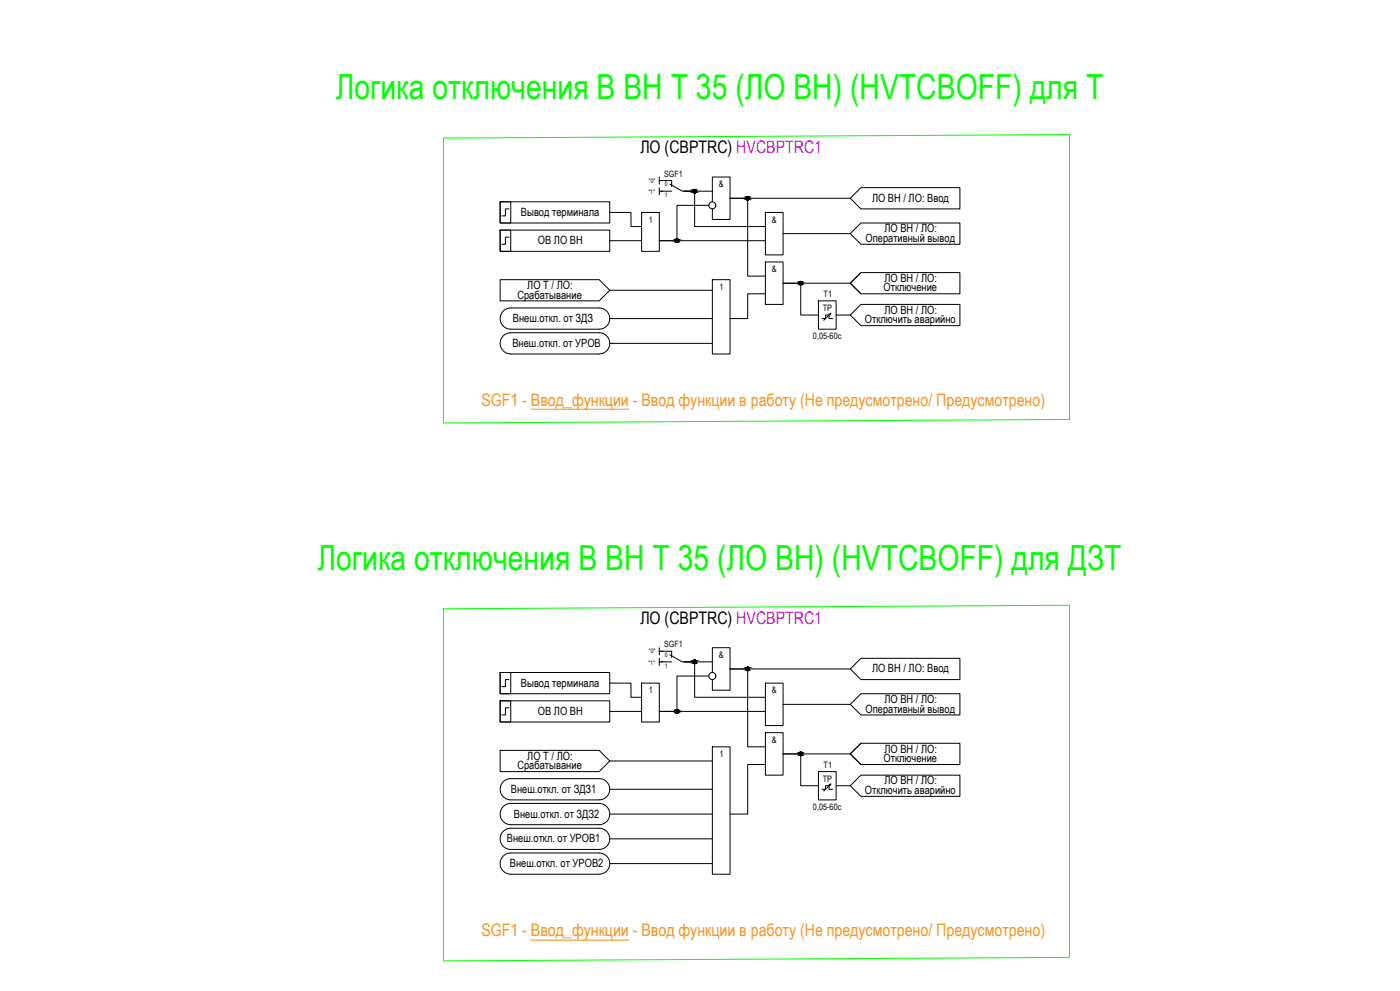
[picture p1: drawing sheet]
<svg xmlns="http://www.w3.org/2000/svg" width="1189mm" height="841mm" viewBox="0 0 1189 841" stroke-linecap="round" stroke-linejoin="round" font-family="sans-serif">
<!-- layer: 0 -->
<path d="M377 117l531-3v242l-531 3zM377 517l531-3v298l-531 3z" fill="none" stroke="#0f0" stroke-width=".85"/>
<g fill="none" stroke="#000" stroke-width=".85">
<path d="M560 150v6M560 159v6M560 153h3M425 171h9v18h-9zM425 171h93v18h-93zM432 177h-3v6h-3M560 162h3M602 174h-27v30h-15h90M605 162h-24h9v30h60M605 171v-21h15v36h-15v-9M722 168l9-9h84v18h-84zM722 168h-102h15v66h15"/>
<path d="M425 195h9v18h-9zM425 195h93v18h-93zM518 180h18v12h9M545 180h15v33h-15zM650 180h15v36h-15zM665 198h57M722 198l9-9h84v18h-84zM432 201h-3v6h-3M518 204h27M425 237h84l9 9-9 9h-84zM605 237h15v63h-15zM650 222h15v36h-15z"/>
<path d="M731 231l-9 9 9 9M518 246h87M650 249h-15v21h-15M695 255h15v24h-15zM722 240l9-9h84v18h-84zM722 240h-57h15v27h15M427 264l3-2 4-1h75a9 9 0 0 1 9 9 9 9 0 0 1-9 9h-75a9 9 0 0 1-9-5 9 9 0 0 1 2-10zM518 270h87M698 270h3v-3h3v3h3M704 267l2-1-1 1M706 266l-6 6M710 267h12l9-9h84v18h-84l-9-9"/>
<path d="M427 285l3-2 4-1h75a9 9 0 0 1 9 9 9 9 0 0 1-9 9h-75a9 9 0 0 1-9-5 9 9 0 0 1 2-10zM518 291h87M560 550v6M560 559v6M560 553h3M425 571h9v18h-9zM425 571h93v18h-93zM432 577h-3v6h-3M518 580h18v12h9M545 580h15v33h-15zM560 562h3M602 574h-27v30h-15h90"/>
<path d="M605 562h-24h9v30h60M605 571v-21h15v36h-15v-9M650 580h15v36h-15zM722 568l9-9h84v18h-84zM722 568h-102h15v66h15M425 595h9v18h-9zM425 595h93v18h-93zM665 598h57l9-9h84v18h-84l-9-9M432 601h-3v6h-3M518 604h27M425 637h84l9 9-9 9h-84zM605 634h15v108h-15z"/>
<path d="M650 622h15v36h-15zM722 640l9-9h84v18h-84zM722 640h-57h15v27h15M731 631l-9 9 9 9M518 646h87M650 649h-15v42h-15M695 655h15v24h-15zM434 679a9 9 0 0 1-9-9 9 9 0 0 1 9-9h75a9 9 0 0 1 9 9 9 9 0 0 1-9 9M434 679h75M518 670h87M698 670h3v-3h3v3h3M704 666l2-1-1 2"/>
<path d="M706 665l-6 6M710 667h12l9-9h84v18h-84l-9-9M427 684l3-1 4-1h75a9 9 0 0 1 9 9 9 9 0 0 1-9 9h-75a9 9 0 0 1-9-6 9 9 0 0 1 2-10zM518 691h87M427 706l3-2 4-1h75a9 9 0 0 1 9 9 9 9 0 0 1-9 9h-75a9 9 0 0 1-9-6 9 9 0 0 1 2-9zM518 712h87M427 727l3-2 4-1h75a9 9 0 0 1 9 9 9 9 0 0 1-9 9h-75a9 9 0 0 1-9-6 9 9 0 0 1 2-9zM518 733h87"/>
<circle cx="590" cy="162" r="1.5"/>
<circle cx="605" cy="174" r="3"/>
<circle cx="635" cy="168" r="1.5"/>
<circle cx="575" cy="204" r="1.5"/>
<circle cx="680" cy="240" r="1.5"/>
<circle cx="590" cy="562" r="1.5"/>
<circle cx="605" cy="574" r="3"/>
<circle cx="635" cy="568" r="1.5"/>
<circle cx="575" cy="604" r="1.5"/>
<circle cx="680" cy="640" r="1.5"/>
</g>
<g fill="#000" stroke="#000" stroke-width=".85">
<path d="M589 161h1zM634 167h1zM574 203h1zM589 560h1zM634 566h1zM574 602h1z"/>
<path d="M589 161h2zM589 161h2z"/>
<path d="M589 164h1zM589 164h1z"/>
<path d="M589 161h2zM589 161h2z"/>
<path d="M589 164h2zM589 164h1z"/>
<path d="M589 161h2zM589 161h2z"/>
<path d="M589 164h2zM589 164h2z"/>
<path d="M589 161h2zM589 161h2z"/>
<path d="M589 163h2zM589 163l2 1z"/>
<path d="M589 161h2zM589 161h2z"/>
<path d="M589 163h2zM589 163h2z"/>
<path d="M589 161h2zM589 161h2z"/>
<path d="M589 163h2zM589 163h2z"/>
<path d="M589 161h2zM589 161h2z"/>
<path d="M589 163h2zM589 163h2z"/>
<path d="M589 161l2 1zM589 161l2 1z"/>
<path d="M589 163h2zM589 163h2z"/>
<path d="M589 162h2zM589 162h2z"/>
<path d="M589 163h2zM589 163h2z"/>
<path d="M588 162h3zM588 162h3z"/>
<path d="M588 163h3zM588 163h3z"/>
<path d="M588 162h3zM588 162h3z"/>
<path d="M588 163h3zM588 163h3z"/>
<path d="M588 162h3zM588 162h3z"/>
<path d="M588 162h3zM588 162h3z"/>
<path d="M588 162l3 1zM588 162l3 1z"/>
<path d="M588 163h3zM588 163h3z"/>
<path d="M588 162h3zM588 162h3z"/>
<path d="M634 167h2zM634 167h2z"/>
<path d="M634 170h1zM634 170h1z"/>
<path d="M634 167h2zM634 167h2z"/>
<path d="M634 170h2zM634 170h1z"/>
<path d="M634 167h2zM634 167h2z"/>
<path d="M634 170h2zM634 170h2z"/>
<path d="M634 167h2zM634 167h2z"/>
<path d="M634 169h2zM634 169l2 1z"/>
<path d="M634 167h2zM634 167h2z"/>
<path d="M634 169h2zM634 169h2z"/>
<path d="M634 167h2zM634 167h2z"/>
<path d="M634 169h2zM634 169h2z"/>
<path d="M634 167h2zM634 167h2z"/>
<path d="M634 169h2zM634 169h2z"/>
<path d="M634 167l2 1zM634 167l2 1z"/>
<path d="M634 169h2zM634 169h2z"/>
<path d="M634 168h2zM634 168h2z"/>
<path d="M634 169h2zM634 169h2z"/>
<path d="M634 168h2zM634 168h2z"/>
<path d="M634 169h2zM634 169h2z"/>
<path d="M633 168h3zM633 168h3z"/>
<path d="M633 169h3zM633 169h3z"/>
<path d="M633 168h3zM633 168h3z"/>
<path d="M633 168h3zM633 168h3z"/>
<path d="M633 168l3 1zM633 168l3 1z"/>
<path d="M633 169h3zM633 169h3z"/>
<path d="M633 168h3zM633 168h3z"/>
<path d="M574 203h1zM574 203h1z"/>
<path d="M574 206h1zM574 206h1z"/>
<path d="M574 203h2zM574 203h2z"/>
<path d="M574 206h1zM574 206h1z"/>
<path d="M574 203h2zM574 203h2z"/>
<path d="M574 206h2zM574 206h1z"/>
<path d="M574 203h2zM574 203h2z"/>
<path d="M574 206h2zM574 206h2z"/>
<path d="M574 203h2zM574 203h2z"/>
<path d="M574 205h2zM574 205l2 1z"/>
<path d="M574 203h2zM574 203h2z"/>
<path d="M574 205h2zM574 205h2z"/>
<path d="M574 203h2zM574 203h2z"/>
<path d="M574 205h2zM574 205h2z"/>
<path d="M574 203l2 1zM574 203l2 1z"/>
<path d="M574 205h2zM574 205h2z"/>
<path d="M574 204h2zM574 204h2z"/>
<path d="M574 205h2zM574 205h2z"/>
<path d="M574 204h2zM574 204h2z"/>
<path d="M574 205h2zM574 205h2z"/>
<path d="M573 204h3zM573 204h3z"/>
<path d="M573 205h3zM573 205h3z"/>
<path d="M573 204h3zM573 204h3z"/>
<path d="M573 204h3zM573 204h3z"/>
<path d="M573 204l3 1zM573 204l3 1z"/>
<path d="M573 205h3zM573 205h3z"/>
<path d="M573 204h3zM573 204h3z"/>
<path d="M680 239h1zM679 239h2z"/>
<path d="M679 239h2zM679 239h2z"/>
<path d="M679 239h2zM679 239h2z"/>
<path d="M679 239h2zM679 239h2z"/>
<path d="M679 239h2zM679 239h2z"/>
<path d="M679 239h2zM679 239h2z"/>
<path d="M679 239l2 1zM679 239l2 1z"/>
<path d="M679 240h2zM679 240h2z"/>
<path d="M679 240h2zM679 240h2z"/>
<path d="M679 240h2zM679 240h2z"/>
<path d="M679 240h2zM679 240h2z"/>
<path d="M679 242h2zM679 242h1z"/>
<path d="M679 242h2zM679 242h2z"/>
<path d="M679 242h2zM679 242h2z"/>
<path d="M679 241h2zM679 241l2 1z"/>
<path d="M679 241h2zM679 241h2z"/>
<path d="M679 241h2zM679 241h2z"/>
<path d="M679 241h2zM679 241h2z"/>
<path d="M679 241h2zM679 241h2z"/>
<path d="M679 241h2zM679 241h2z"/>
<path d="M679 241h2zM679 241h2z"/>
<path d="M679 240h2zM679 240h2z"/>
<path d="M679 241h2zM679 241h2z"/>
<path d="M678 240h3zM678 240h3z"/>
<path d="M678 240h3zM678 240h3z"/>
<path d="M678 240h3zM678 240l3 1z"/>
<path d="M589 560h2zM589 560h2z"/>
<path d="M589 563h1zM589 563h1z"/>
<path d="M589 560h2zM589 560h2z"/>
<path d="M589 563h2zM589 563h1z"/>
<path d="M589 560h2zM589 560h2z"/>
<path d="M589 563h2zM589 563h2z"/>
<path d="M589 560l2 1zM589 561h2z"/>
<path d="M589 563h2zM589 563h2z"/>
<path d="M589 561h2zM589 561h2z"/>
<path d="M589 563h2zM589 563h2z"/>
<path d="M589 561h2zM589 561h2z"/>
<path d="M589 563h2zM589 563h2z"/>
<path d="M589 561h2zM589 561h2z"/>
<path d="M589 563h2zM589 563h2z"/>
<path d="M589 561h2zM589 561h2z"/>
<path d="M589 563h2zM589 563h2z"/>
<path d="M589 561h2zM589 561h2z"/>
<path d="M589 562h2zM589 562l2 1z"/>
<path d="M588 561h3zM588 561h3z"/>
<path d="M588 562h3zM588 562h3z"/>
<path d="M588 561h3zM588 561h3z"/>
<path d="M588 562h3zM588 562h3z"/>
<path d="M588 561l3 1zM588 561l3 1z"/>
<path d="M588 562h3zM588 562h3z"/>
<path d="M588 562h3zM588 562h3z"/>
<path d="M588 562h3zM588 562h3z"/>
<path d="M588 562h3zM588 562h3z"/>
<path d="M634 566h2zM634 566h2z"/>
<path d="M634 569h1zM634 569h1z"/>
<path d="M634 566h2zM634 566h2z"/>
<path d="M634 569h2zM634 569h1z"/>
<path d="M634 566h2zM634 566h2z"/>
<path d="M634 569h2zM634 569h2z"/>
<path d="M634 566l2 1zM634 567h2z"/>
<path d="M634 569h2zM634 569h2z"/>
<path d="M634 567h2zM634 567h2z"/>
<path d="M634 569h2zM634 569h2z"/>
<path d="M634 567h2zM634 567h2z"/>
<path d="M634 569h2zM634 569h2z"/>
<path d="M634 567h2zM634 567h2z"/>
<path d="M634 569h2zM634 569h2z"/>
<path d="M634 567h2zM634 567h2z"/>
<path d="M634 569h2zM634 569h2z"/>
<path d="M634 567h2zM634 567h2z"/>
<path d="M634 568h2zM634 568l2 1z"/>
<path d="M634 567h2zM634 567h2z"/>
<path d="M634 568h2zM634 568h2z"/>
<path d="M633 567h3zM633 567h3z"/>
<path d="M633 568h3zM633 568h3z"/>
<path d="M633 567l3 1zM633 567l3 1z"/>
<path d="M633 568h3zM633 568h3z"/>
<path d="M633 568h3zM633 568h3z"/>
<path d="M633 568h3zM633 568h3z"/>
<path d="M633 568h3zM633 568h3z"/>
<path d="M574 602h1zM574 602h1z"/>
<path d="M574 605h1zM574 605h1z"/>
<path d="M574 602h2zM574 602h2z"/>
<path d="M574 605h1zM574 605h1z"/>
<path d="M574 602l2 1zM574 603h2z"/>
<path d="M574 605h2zM574 605h1z"/>
<path d="M574 603h2zM574 603h2z"/>
<path d="M574 605h2zM574 605h2z"/>
<path d="M574 603h2zM574 603h2z"/>
<path d="M574 605h2zM574 605h2z"/>
<path d="M574 603h2zM574 603h2z"/>
<path d="M574 605h2zM574 605h2z"/>
<path d="M574 603h2zM574 603h2z"/>
<path d="M574 605h2zM574 605h2z"/>
<path d="M574 603h2zM574 603h2z"/>
<path d="M574 605h2zM574 605h2z"/>
<path d="M574 603h2zM574 603h2z"/>
<path d="M574 604h2zM574 604l2 1z"/>
<path d="M574 603h2zM574 603h2z"/>
<path d="M574 604h2zM574 604h2z"/>
<path d="M573 603h3zM573 603h3z"/>
<path d="M573 604h3zM573 604h3z"/>
<path d="M573 603l3 1zM573 603l3 1z"/>
<path d="M573 604h3zM573 604h3z"/>
<path d="M573 604h3zM573 604h3z"/>
<path d="M573 604h3zM573 604h3z"/>
<path d="M573 604h3zM573 604h3z"/>
<path d="M680 638h1zM679 638h2z"/>
<path d="M679 638h2zM679 638h2z"/>
<path d="M679 638l2 1zM679 639h2z"/>
<path d="M679 639h2zM679 639h2z"/>
<path d="M679 639h2zM679 639h2z"/>
<path d="M679 639h2zM679 639h2z"/>
<path d="M679 639h2zM679 639h2z"/>
<path d="M679 639h2zM679 639h2z"/>
<path d="M679 639h2zM679 639h2z"/>
<path d="M679 639h2zM679 639h2z"/>
<path d="M679 639l2 1zM679 639l2 1z"/>
<path d="M679 640h2zM679 640h2z"/>
<path d="M678 640h3zM678 640h3z"/>
<path d="M678 640h3zM678 640h3z"/>
<path d="M678 640h3zM678 640h3z"/>
<path d="M679 641h2zM679 641h1z"/>
<path d="M679 641h2zM679 641h2z"/>
<path d="M679 641h2zM679 641h2z"/>
<path d="M679 641h2zM679 641h2z"/>
<path d="M679 641h2zM679 641h2z"/>
<path d="M679 641h2zM679 641h2z"/>
<path d="M679 641h2zM679 641h2z"/>
<path d="M679 640h2zM679 640l2 1z"/>
<path d="M679 640h2zM679 640h2z"/>
<path d="M679 640h2zM679 640h2z"/>
<path d="M679 640h2zM679 640h2z"/>
</g>
<path d="M561 153h9v5M569 156l10 6h9M561 162h9M561 553h9v5M569 556l10 6h9M561 562h9" fill="none" stroke="#000" stroke-width=".85"/>
<!-- layer: 0 -->
<path d="M451 347h83M451 798h83" fill="none" stroke="#f7931d" stroke-width=".85"/>
<g font-size="29.4" fill="#0f0">
<text x="285" y="84">Логика отключения В ВН Т 35 (ЛО ВН) (HVTCBOFF) для Т</text>
<text x="270" y="484">Логика отключения В ВН Т 35 (ЛО ВН) (HVTCBOFF) для ДЗТ</text>
</g>
<g font-size="14.7">
<text x="544" y="130">ЛО (CBPTRC) HVCBPTRC1</text>
<text x="544" y="529">ЛО (CBPTRC) HVCBPTRC1</text>
</g>
<g font-size="14.7" fill="#f7931d">
<text x="409" y="344">SGF1 - Ввод_функции - Ввод функции в работу (Не предусмотрено/ Предусмотрено)</text>
<text x="409" y="795">SGF1 - Ввод_функции - Ввод функции в работу (Не предусмотрено/ Предусмотрено)</text>
</g>
<g font-size="9.7">
<text x="741" y="171">ЛО ВН / ЛО: Ввод</text>
<text x="442" y="183">Вывод терминала</text>
<text x="751" y="197">ЛО ВН / ЛО:</text>
<text x="457" y="207">ОВ ЛО ВН</text>
<text x="735" y="205">Оперативный вывод</text>
<text x="751" y="239">ЛО ВН / ЛО:</text>
<text x="448" y="245">ЛО Т / ЛО:</text>
<text x="750" y="247">Отключение</text>
<text x="439" y="253">Срабатывание</text>
<text x="751" y="266">ЛО ВН / ЛО:</text>
<text x="435" y="273">Внеш.откл. от ЗДЗ</text>
<text x="734" y="274">Отключить аварийно</text>
<text x="435" y="294">Внеш.откл. от УРОВ</text>
<text x="741" y="571">ЛО ВН / ЛО: Ввод</text>
<text x="442" y="583">Вывод терминала</text>
<text x="751" y="597">ЛО ВН / ЛО:</text>
<text x="735" y="605">Оперативный вывод</text>
<text x="457" y="607">ОВ ЛО ВН</text>
<text x="751" y="639">ЛО ВН / ЛО:</text>
<text x="448" y="645">ЛО Т / ЛО:</text>
<text x="750" y="647">Отключение</text>
<text x="439" y="653">Срабатывание</text>
<text x="751" y="666">ЛО ВН / ЛО:</text>
<text x="434" y="673">Внеш.откл. от ЗДЗ1</text>
<text x="734" y="674">Отключить аварийно</text>
<text x="436" y="694">Внеш.откл. от ЗДЗ2</text>
<text x="430" y="715">Внеш.откл. от УРОВ1</text>
<text x="433" y="736">Внеш.откл. от УРОВ2</text>
</g>
<g font-size="7.6">
<text x="610" y="159">&amp;</text>
<text x="551" y="189">1</text>
<text x="655" y="189">&amp;</text>
<text x="655" y="231">&amp;</text>
<text x="611" y="246">1</text>
<text x="699" y="252">T1</text>
<text x="699" y="264">TP</text>
<text x="690" y="288">0,05-60с</text>
<text x="610" y="558">&amp;</text>
<text x="551" y="588">1</text>
<text x="655" y="588">&amp;</text>
<text x="655" y="630">&amp;</text>
<text x="611" y="643">1</text>
<text x="699" y="652">T1</text>
<text x="699" y="664">TP</text>
<text x="690" y="687">0,05-60с</text>
</g>
<g font-size="7.3">
<text x="564" y="150">SGF1</text>
<text x="564" y="549">SGF1</text>
</g>
<g font-size="5.2">
<text x="551" y="155">&quot;0&quot;</text>
<text x="565" y="158">0</text>
<text x="551" y="165">&quot;1&quot;</text>
<text x="565" y="167">1</text>
<text x="551" y="555">&quot;0&quot;</text>
<text x="565" y="558">0</text>
<text x="551" y="564">&quot;1&quot;</text>
<text x="565" y="567">1</text>
</g>
</svg>
